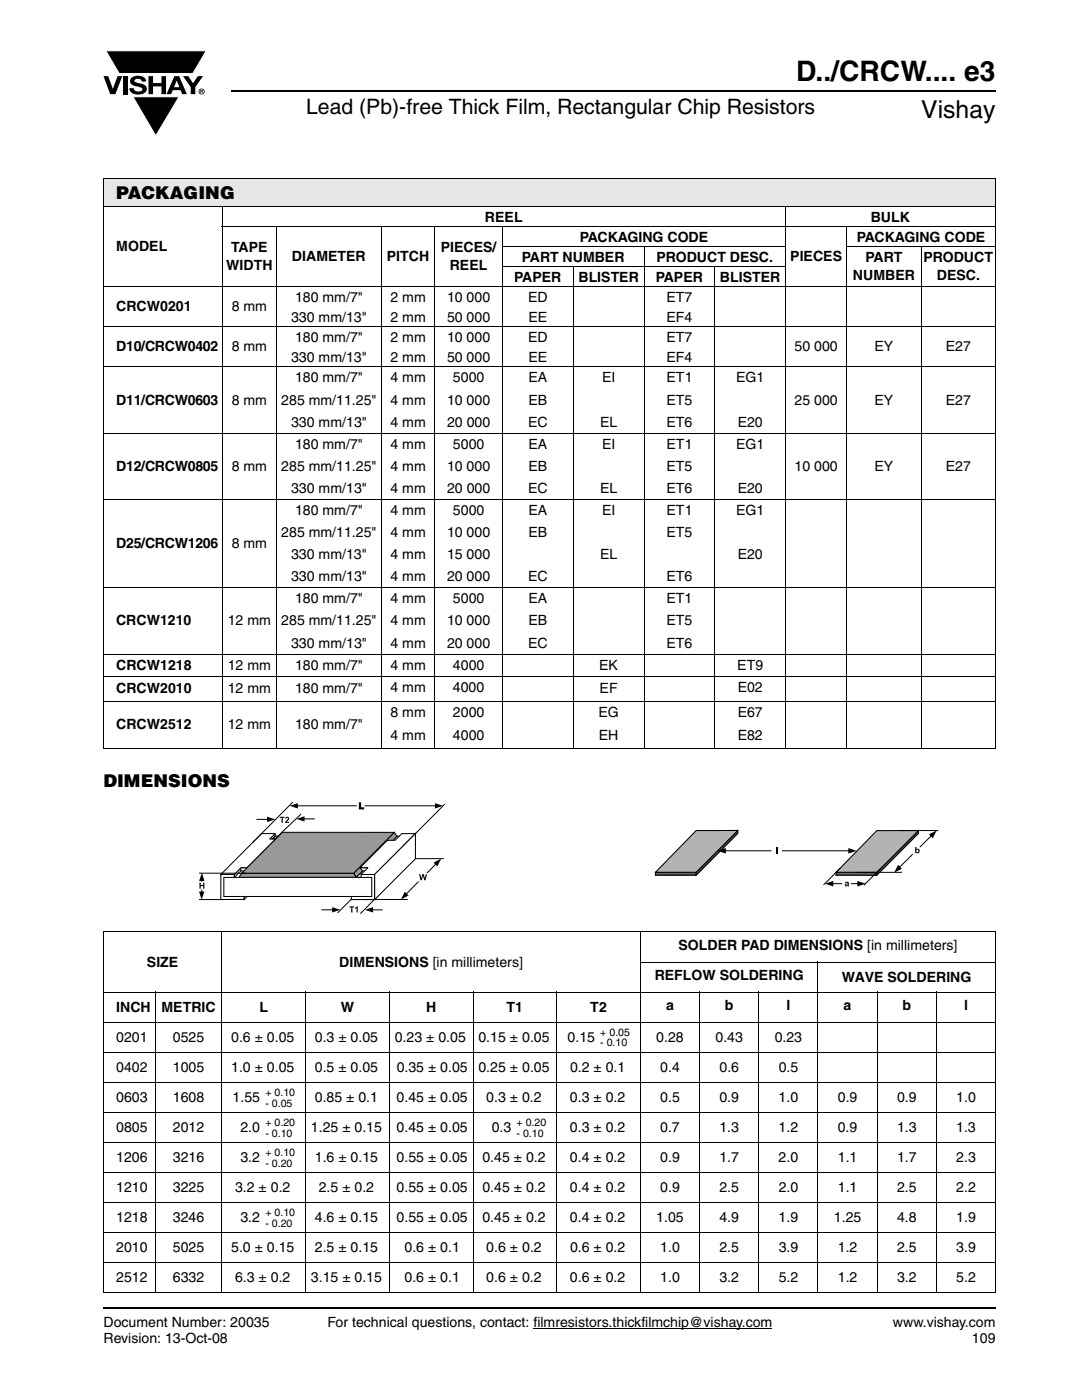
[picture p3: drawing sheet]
<svg xmlns="http://www.w3.org/2000/svg" width="216mm" height="279mm" viewBox="0 0 216 279" stroke-linecap="round" stroke-linejoin="round" font-family="sans-serif">
<path d="M106.4 265.1h47.7" fill="none" stroke="#000" stroke-width=".2"/>
<path d="M20.6 10.1h20.7v17.2h-20.7z" fill="#fff"/>
<g fill="#000">
<path d="M20.6 15.2h1l.9 2.5 1-2.5h.9l-1.4 3.6h-1zM21.1 10.1h20.1l-2.7 4.6h-14.7zM24.6 15.2h.9v3.6h-.9zM26.3 15.5a2.1 2.1 0 0 1 2.8 .3l.1 .5h-.9a.79 .79 0 0 0-.7-.6 .79 .79 0 0 0-.8 .4l.3 .3 1 .3a1.08 1.08 0 0 1 1.2 1 1.08 1.08 0 0 1-1.1 1.1 1.73 1.73 0 0 1-2.4-1.2h.9a.96 .96 0 0 0 .8 .7 .96 .96 0 0 0 .9-.5 1.31 1.31 0 0 0-1.2-.6 1.03 1.03 0 0 1-1.1-.5 1.03 1.03 0 0 1 .2-1.2zM29.6 15.2h.9v1.4h1.7v-1.4h.9v3.6h-.9v-1.6h-1.7v1.6h-.9zM26.5 19.3h9.2l-4.6 7.8zM36.5 15.2h1.1l.9 1.4 1-1.4h1l-1.5 2.2v1.4h-.9v-1.4zM20.5 260.8h.1v.4h-.1z"/>
<path d="M35.3 16.1l-.6 1.3h1.1zM34.8 15.2h.9l1.6 3.6h-1l-.3-.8h-1.5l-.3 .8h-1z"/>
<path d="M40.1 18v.2h.2v-.1zM40 17.9l.4 .1 .1 .1-.2 .2 .2 .3-.3-.3-.1 .3h-.1zM39.8 18.3a.46 .46 0 0 0 .9 0 .46 .46 0 0 0-.9 0zM39.6 18.3a.6 .6 0 0 1 1.2 0 .6 .6 0 0 1-1.2 0z"/>
</g>
<path d="M21.1 10.1h20.1l-2.7 4.6h-14.7zM26.5 19.3h9.2l-4.6 7.8z" fill="none" stroke="#fff" stroke-width=".2"/>
<path d="M46.1 18.2h152.5M20.6 261h178.2" fill="none" stroke="#000" stroke-width=".36"/>
<path d="M20.6 35.7h178v5.5h-178z" fill="#e6e6e6"/>
<g fill="none" stroke="#000" stroke-width=".2">
<path d="M20.6 35.7h178.1M20.6 35.8v113.5M198.6 35.8v113.5M20.6 41.2h178.1M20.6 57.2h178.1M44.2 45.2h154.5M44.3 41.1v108.3M55.2 45.1v104.3M76.1 45.1v104.3M86.7 45.1v104.3M100.2 49.2h56.6M100.2 53.2h56.6"/>
<path d="M100.3 45.1v104.3M114.4 53.1v96.3M128.5 49.1v100.3M142.6 53.1v96.3M156.8 41.1v108.3M168.9 49.2h29.8M169 45.1v104.3M183.8 49.1v100.3M20.6 65.2h178.1M20.6 73.2h178.1M20.6 86.4h178.1M20.6 99.7h178.1"/>
<path d="M20.6 117.3h178.1M20.6 130.5h178.1M20.6 134.9h178.1M20.6 139.9h178.1M20.6 149.4h178.1M20.6 186h178.1M20.6 198h178.1M20.6 186.1v71.8M31 197.9v60.2M44.3 185.9v72.2M61 197.9v60.2M77.7 197.9v60.2"/>
<path d="M94.4 197.9v60.2M111.1 197.9v60.2M127.7 192h71M127.8 185.9v72.2M139.6 197.9v60.2M151.4 197.9v60.2M163.2 191.9v66.2M175 197.9v60.2M186.8 197.9v60.2M198.6 186.1v71.8M20.6 204h178.1M20.6 210h178.1"/>
<path d="M20.6 216h178.1M20.6 222h178.1M20.6 228h178.1M20.6 234h178.1M20.6 240h178.1M20.6 246h178.1M20.6 252h178.1M20.6 258h178.1"/>
</g>
<path d="M39.5 160h49.3v22.4h-49.3z" fill="#fff"/>
<path d="M71.3 178.3l-3.9 3.9M75.8 178.4l-3.9 4M64.1 181.6h2.4M74.2 181.6h2.2" fill="none" stroke="#000" stroke-width=".2"/>
<path d="M66.3 181l1.6 .6-1.6 .5zM72.8 181.6l1.7-.6v1.1z" fill="#000"/>
<path d="M78.7 166.1l.6 .8-8.2 8.2-.5-.8z" fill-rule="evenodd" fill="#999"/>
<path d="M78.7 166.1l.6 .8-8.2 8.2-.5-.8z" fill="none" stroke="#000" stroke-width=".2"/>
<path d="M44.1 174.5h2.7v4.4h1.9v.6h-4.6z" fill-rule="evenodd" fill="#fff"/>
<path d="M44.1 174.5h2.7v4.4h1.9v.6h-4.6z" fill="none" stroke="#000" stroke-width=".2"/>
<path d="M79.2 166.9h1l-8.1 8.2h-1z" fill-rule="evenodd" fill="#fff"/>
<path d="M79.2 166.9h1l-8.1 8.2h-1z" fill="none" stroke="#000" stroke-width=".2"/>
<path d="M71.8 173.2h1.6v.6h-1z" fill-rule="evenodd" fill="#fff"/>
<path d="M71.8 173.2h1.6v.6h-1z" fill="none" stroke="#000" stroke-width=".2"/>
<path d="M72.1 174.5h2.7v5h-4.7v-.6h2z" fill-rule="evenodd" fill="#fff"/>
<path d="M72.1 174.5h2.7v5h-4.7v-.6h2z" fill="none" stroke="#000" stroke-width=".2"/>
<path d="M48.2 174.3h22.4l.5 .8h-23.4z" fill-rule="evenodd" fill="#999"/>
<path d="M48.2 174.3h22.4l.5 .8h-23.4zM54.9 166.9h.7l-.6 .6h-.7z" fill="none" stroke="#000" stroke-width=".2"/>
<path d="M77.3 167.7h1.5l1.4-1.3h2.7l-8.1 8.1h-2.7l1.3-1.3h-1.5z" fill-rule="evenodd" fill="#fff"/>
<path d="M77.3 167.7h1.5l1.4-1.3h2.7l-8.1 8.1h-2.7l1.3-1.3h-1.5z" fill="none" stroke="#000" stroke-width=".2"/>
<path d="M48.7 178.9h.6l-.6 .6z" fill="#fff"/>
<path d="M48.7 178.9h.6l-.6 .6zM54.9 166.4v.5l-8.1 8.2v-.6z" fill="none" stroke="#000" stroke-width=".2"/>
<path d="M48 173.2h1.3v.6h-1.3z" fill-rule="evenodd" fill="#fff"/>
<path d="M48 173.2h1.3v.6h-1.3z" fill="none" stroke="#000" stroke-width=".2"/>
<path d="M52.2 166.4h2.7l-1.1 1.1h1.2l-5.7 5.7h-1.2l-1.3 1.3h-2.7z" fill-rule="evenodd" fill="#fff"/>
<path d="M52.2 166.4h2.7l-1.1 1.1h1.2l-5.7 5.7h-1.2l-1.3 1.3h-2.7z" fill="none" stroke="#000" stroke-width=".2"/>
<path d="M56.3 166.1h22.4l-8.1 8.2h-22.4z" fill-rule="evenodd" fill="#999"/>
<path d="M39.7 179.5h5.4M39.7 174.3h9.5M40.3 175.6l-.1 2.5M51.2 163.5h2.3M56.3 166.1h22.4l-8.1 8.2h-22.4zM58.4 160.1l-7.9 8M59.2 160.8h27.8M60.1 162.4l-5.5 5.3M60.5 163.4h2.3M88.8 160.5l-8.4 8.3" fill="none" stroke="#000" stroke-width=".2"/>
<path d="M39.7 177.9h1.1l-.6 1.7zM40.3 174.2l.5 1.6h-1.1zM53.3 163l1.6 .5-1.6 .6zM57.8 160.8l1.6-.5v1.1zM59.1 163.4l1.7-.5v1.1zM86.8 160.3l1.6 .5-1.6 .6z" fill="#000"/>
<path d="M71.3 160.1h1.4v1.5h-1.4z" fill="#fff"/>
<path d="M71.3 160.1h1.4v1.5h-1.4z" fill="none" stroke="#fff" stroke-width=".2"/>
<path d="M71.7 160.2h.3v1h.6v.2h-.9z" fill-rule="evenodd" fill="#000"/>
<path d="M71.7 160.2h.3v1h.6v.2h-.9z" fill="none" stroke="#000" stroke-width=".2"/>
<path d="M39.5 176.1h1.4v1.3h-1.4z" fill="#fff"/>
<path d="M39.5 176.1h1.4v1.3h-1.4z" fill="none" stroke="#fff" stroke-width=".2"/>
<g fill="#000">
<path d="M80.8 178l.7 .7-1.5 .8zM86.5 172.1l1.5-.7-.7 1.5z"/>
<path d="M39.8 176.1h.2v.5h.5v-.5h.3v1.3h-.3v-.6h-.5v.6h-.2z" fill-rule="evenodd"/>
</g>
<path d="M72.6 179.5h8.8M80.7 171.4h7.9M87 172.4l-6 6.1" fill="none" stroke="#000" stroke-width=".2"/>
<path d="M83.5 174.3h1.9v1.5h-1.9z" fill="#fff"/>
<path d="M83.5 174.3h1.9v1.5h-1.9z" fill="none" stroke="#fff" stroke-width=".2"/>
<path d="M74.8 174.5l8.1-8.1v5l-8.1 8.1z" fill-rule="evenodd" fill="#fff"/>
<path d="M74.8 174.5l8.1-8.1v5l-8.1 8.1z" fill="none" stroke="#000" stroke-width=".2"/>
<path d="M44.7 175.1h29.5v3.8h-29.5z" fill="#fff"/>
<path d="M44.7 175.1h29.5v3.8h-29.5z" fill="none" stroke="#000" stroke-width=".2"/>
<g fill="#000">
<path d="M55.8 163h1v.2h-.4v1h-.2v-1h-.4z" fill-rule="evenodd"/>
<path d="M57 163.1a.45 .45 0 0 1 .7 .3 .45 .45 0 0 1-.4 .5l.4 .1v.2h-.8v-.2a.67 .67 0 0 0 .5-.8l-.5 .2z" fill-rule="evenodd"/>
<path d="M83.6 174.5h.3l.1 .8 .3-.8h.3l.2 .8 .2-.8h.2l-.3 1.2h-.2l-.3-.9-.2 .9h-.3z" fill-rule="evenodd"/>
<path d="M69.7 180.9h1v.2h-.4v1h-.2v-1h-.4z" fill-rule="evenodd"/>
<path d="M70.9 181.2l.5-.3v1.2h-.2v-.9l-.3 .2z" fill-rule="evenodd"/>
</g>
<path d="M130.6 165.5h56.7v11.4h-56.7z" fill="#fff"/>
<path d="M174.9 166.3h8.4l-8.3 8.4h-8.2z" fill="none" stroke="#000" stroke-width=".2"/>
<path d="M166.8 174.1h8.2v.6h-8.2z" fill="#666"/>
<path d="M166.8 174.1h8.1v.5h-8.1z" fill="none" stroke="#000" stroke-width=".21"/>
<path d="M183.3 165.8v.5l-8.3 8.4v-.6z" fill-rule="evenodd" fill="#666"/>
<path d="M183.3 165.8v.5l-8.4 8.4v-.6z" fill="none" stroke="#000" stroke-width=".21"/>
<path d="M175 165.8h8.3l-8.3 8.3h-8.1z" fill-rule="evenodd" fill="#b3b3b3"/>
<path d="M174.9 165.8l8.4-.1-8.3 8.4h-8.2z" fill="none" stroke="#000" stroke-width=".21"/>
<path d="M166 176.4h5.3M167.7 173.2l-3.4 3.4M171 174.1h9M175.8 173.2l-3.4 3.4M179.3 165.8h7.9M185.9 166.7l-6.5 6.5" fill="none" stroke="#000" stroke-width=".2"/>
<path d="M164.6 176.4l1.7-.6v1.1zM171.1 175.8l1.6 .6-1.6 .5zM179.2 172.6l.8 .8-1.6 .8zM185.3 166.5l1.6-.8-.8 1.6z" fill="#000"/>
<path d="M168.1 176h1.6v.7h-1.6z" fill="#fff"/>
<path d="M168.1 176h1.6v.7h-1.6z" fill="none" stroke="#fff" stroke-width=".2"/>
<path d="M182.2 169.1h1.3v1.4h-1.3z" fill="#fff"/>
<path d="M182.2 169.1h1.3v1.4h-1.3z" fill="none" stroke="#fff" stroke-width=".2"/>
<path d="M138.9 166.3h8.3l-8.3 8.3h-8.1z" fill="none" stroke="#000" stroke-width=".2"/>
<path d="M130.8 174.1h8.1v.5h-8.1z" fill="#666"/>
<path d="M130.8 174.1h8.1v.5h-8.1z" fill="none" stroke="#000" stroke-width=".21"/>
<path d="M147.2 165.7v.6l-8.3 8.3v-.5z" fill-rule="evenodd" fill="#666"/>
<path d="M147.2 165.7v.6l-8.3 8.3v-.5z" fill="none" stroke="#000" stroke-width=".21"/>
<path d="M138.9 165.8l8.3-.1-8.3 8.4h-8.1z" fill-rule="evenodd" fill="#b3b3b3"/>
<path d="M138.9 165.8l8.3-.1-8.3 8.4h-8.1z" fill="none" stroke="#000" stroke-width=".21"/>
<path d="M144.6 169.8h24.9" fill="none" stroke="#000" stroke-width=".2"/>
<path d="M143.2 169.8l1.6-.5v1zM169.3 169.3l1.6 .5-1.6 .5z" fill="#000"/>
<path d="M154 169.2h1.9v1.3h-1.9z" fill="#fff"/>
<path d="M154 169.2h1.9v1.3h-1.9z" fill="none" stroke="#fff" stroke-width=".2"/>
<path d="M155 169.1h.2v1.3h-.2z" fill="#000"/>
<g fill="#000">
<path d="M168.9 176.5v.2h.1l.1-.2zM168.7 176a.38 .38 0 0 1 .4 0 .38 .38 0 0 1 .3 .3v.6l-.2-.1a.32 .32 0 0 1-.5 .1 .32 .32 0 0 1-.1-.4 .32 .32 0 0 1 .4-.2l.1-.1h-.5z" fill-rule="evenodd"/>
<path d="M182.9 169.6a.26 .26 0 0 0 0 .4 .26 .26 0 0 0 .3 .1v-.5zM182.6 169h.3v.5a.42 .42 0 0 1 .5 .1 .42 .42 0 0 1 0 .5 .42 .42 0 0 1-.6 .1v.1h-.2z" fill-rule="evenodd"/>
</g>
<text font-size="5.6" x="158.8" y="16.1">D../CRCW.... e3</text>
<text font-size="4.9" x="183.8" y="23.6">Vishay</text>
<text font-size="4.2" x="61.1" y="22.8">Lead (Pb)-free Thick Film, Rectangular Chip Resistors</text>
<g font-size="3.5">
<text x="23.2" y="39.7">PACKAGING</text>
<text x="20.6" y="157">DIMENSIONS</text>
</g>
<g font-size="2.8">
<text x="96.8" y="44.3">REEL</text>
<text x="173.8" y="44.3">BULK</text>
<text x="23.2" y="50.1">MODEL</text>
<text x="45.1" y="53.9">WIDTH</text>
<text x="46.1" y="50.4">TAPE</text>
<text x="58.3" y="52.1">DIAMETER</text>
<text x="77.2" y="52.1">PITCH</text>
<text x="87.9" y="50.4">PIECES/</text>
<text x="89.7" y="53.9">REEL</text>
<text x="104.1" y="52.3">PART NUMBER</text>
<text x="115.7" y="48.3">PACKAGING CODE</text>
<text x="131" y="52.3">PRODUCT DESC.</text>
<text x="157.7" y="52.1">PIECES</text>
<text x="171" y="48.3">PACKAGING CODE</text>
<text x="172.7" y="52.3">PART</text>
<text x="184.3" y="52.3">PRODUCT</text>
<text x="102.6" y="56.3">PAPER</text>
<text x="115.4" y="56.3">BLISTER</text>
<text x="130.9" y="56.3">PAPER</text>
<text x="143.7" y="56.3">BLISTER</text>
<text x="170.2" y="55.9">NUMBER</text>
<text x="186.9" y="55.9">DESC.</text>
<text x="23.2" y="62.1">CRCW0201</text>
<text x="46.2" y="62.1">8 mm</text>
<text x="58.1" y="64.3">330 mm/13&quot;</text>
<text x="58.9" y="60.3">180 mm/7&quot;</text>
<text x="77.9" y="60.3">2 mm</text>
<text x="77.9" y="64.3">2 mm</text>
<text x="89.2" y="64.3">50 000</text>
<text x="89.2" y="60.3">10 000</text>
<text x="105.4" y="60.3">ED</text>
<text x="105.5" y="64.3">EE</text>
<text x="133" y="60.3">ET7</text>
<text x="133" y="64.3">EF4</text>
<text x="23.2" y="70.1">D10/CRCW0402</text>
<text x="46.2" y="70.1">8 mm</text>
<text x="58.9" y="68.3">180 mm/7&quot;</text>
<text x="77.9" y="68.3">2 mm</text>
<text x="89.2" y="68.3">10 000</text>
<text x="105.4" y="68.3">ED</text>
<text x="133" y="68.3">ET7</text>
<text x="158.5" y="70.1">50 000</text>
<text x="174.5" y="70.1">EY</text>
<text x="188.7" y="70.1">E27</text>
<text x="58.1" y="72.3">330 mm/13&quot;</text>
<text x="58.9" y="76.3">180 mm/7&quot;</text>
<text x="77.9" y="72.3">2 mm</text>
<text x="77.9" y="76.3">4 mm</text>
<text x="89.2" y="72.3">50 000</text>
<text x="90.4" y="76.3">5000</text>
<text x="105.5" y="72.3">EE</text>
<text x="105.5" y="76.3">EA</text>
<text x="120.1" y="76.3">EI</text>
<text x="133" y="72.3">EF4</text>
<text x="133" y="76.3">ET1</text>
<text x="146.9" y="76.3">EG1</text>
<text x="23.2" y="80.7">D11/CRCW0603</text>
<text x="46.2" y="80.7">8 mm</text>
<text x="56.1" y="80.7">285 mm/11.25&quot;</text>
<text x="77.9" y="80.7">4 mm</text>
<text x="89.2" y="80.7">10 000</text>
<text x="105.5" y="80.7">EB</text>
<text x="133" y="80.7">ET5</text>
<text x="158.5" y="80.7">25 000</text>
<text x="174.5" y="80.7">EY</text>
<text x="188.7" y="80.7">E27</text>
<text x="58.1" y="85.1">330 mm/13&quot;</text>
<text x="58.9" y="89.6">180 mm/7&quot;</text>
<text x="77.9" y="85.1">4 mm</text>
<text x="77.9" y="89.6">4 mm</text>
<text x="89.2" y="85.1">20 000</text>
<text x="90.4" y="89.6">5000</text>
<text x="105.4" y="85.1">EC</text>
<text x="105.5" y="89.6">EA</text>
<text x="119.7" y="85.1">EL</text>
<text x="120.1" y="89.6">EI</text>
<text x="133" y="85.1">ET6</text>
<text x="133" y="89.6">ET1</text>
<text x="146.9" y="89.6">EG1</text>
<text x="147.2" y="85.1">E20</text>
<text x="23.2" y="94">D12/CRCW0805</text>
<text x="46.2" y="94">8 mm</text>
<text x="56.1" y="94">285 mm/11.25&quot;</text>
<text x="77.9" y="94">4 mm</text>
<text x="89.2" y="94">10 000</text>
<text x="105.5" y="94">EB</text>
<text x="133" y="94">ET5</text>
<text x="158.5" y="94">10 000</text>
<text x="174.5" y="94">EY</text>
<text x="188.7" y="94">E27</text>
<text x="58.1" y="98.4">330 mm/13&quot;</text>
<text x="77.9" y="98.4">4 mm</text>
<text x="89.2" y="98.4">20 000</text>
<text x="105.4" y="98.4">EC</text>
<text x="119.7" y="98.4">EL</text>
<text x="133" y="98.4">ET6</text>
<text x="147.2" y="98.4">E20</text>
<text x="56.1" y="107.2">285 mm/11.25&quot;</text>
<text x="58.9" y="102.8">180 mm/7&quot;</text>
<text x="77.9" y="107.2">4 mm</text>
<text x="77.9" y="102.8">4 mm</text>
<text x="89.2" y="107.2">10 000</text>
<text x="90.4" y="102.8">5000</text>
<text x="105.5" y="107.2">EB</text>
<text x="105.5" y="102.8">EA</text>
<text x="120.1" y="102.8">EI</text>
<text x="133" y="107.2">ET5</text>
<text x="133" y="102.8">ET1</text>
<text x="146.9" y="102.8">EG1</text>
<text x="23.2" y="109.4">D25/CRCW1206</text>
<text x="46.2" y="109.4">8 mm</text>
<text x="58.1" y="111.6">330 mm/13&quot;</text>
<text x="77.9" y="111.6">4 mm</text>
<text x="89.2" y="111.6">15 000</text>
<text x="119.7" y="111.6">EL</text>
<text x="147.2" y="111.6">E20</text>
<text x="58.1" y="116">330 mm/13&quot;</text>
<text x="77.9" y="116">4 mm</text>
<text x="89.2" y="116">20 000</text>
<text x="105.4" y="116">EC</text>
<text x="133" y="116">ET6</text>
<text x="23.2" y="124.8">CRCW1210</text>
<text x="45.4" y="124.8">12 mm</text>
<text x="56.1" y="124.8">285 mm/11.25&quot;</text>
<text x="58.9" y="120.4">180 mm/7&quot;</text>
<text x="77.9" y="120.4">4 mm</text>
<text x="77.9" y="124.8">4 mm</text>
<text x="89.2" y="124.8">10 000</text>
<text x="90.4" y="120.4">5000</text>
<text x="105.5" y="124.8">EB</text>
<text x="105.5" y="120.4">EA</text>
<text x="133" y="124.8">ET5</text>
<text x="133" y="120.4">ET1</text>
<text x="58.1" y="129.2">330 mm/13&quot;</text>
<text x="77.9" y="129.2">4 mm</text>
<text x="89.2" y="129.2">20 000</text>
<text x="105.4" y="129.2">EC</text>
<text x="133" y="129.2">ET6</text>
<text x="23.2" y="133.6">CRCW1218</text>
<text x="45.4" y="133.6">12 mm</text>
<text x="58.9" y="133.6">180 mm/7&quot;</text>
<text x="77.9" y="133.6">4 mm</text>
<text x="90.4" y="133.6">4000</text>
<text x="119.6" y="133.6">EK</text>
<text x="147.1" y="133.6">ET9</text>
<text x="23.2" y="138.3">CRCW2010</text>
<text x="45.4" y="138.3">12 mm</text>
<text x="58.9" y="138.3">180 mm/7&quot;</text>
<text x="77.9" y="138">4 mm</text>
<text x="77.9" y="143.1">8 mm</text>
<text x="90.4" y="138">4000</text>
<text x="90.4" y="143.1">2000</text>
<text x="119.4" y="143.1">EG</text>
<text x="119.7" y="138.3">EF</text>
<text x="147.2" y="138">E02</text>
<text x="147.2" y="143.1">E67</text>
<text x="23.2" y="145.6">CRCW2512</text>
<text x="45.4" y="145.6">12 mm</text>
<text x="58.9" y="145.6">180 mm/7&quot;</text>
<text x="77.9" y="147.8">4 mm</text>
<text x="90.4" y="147.8">4000</text>
<text x="119.5" y="147.8">EH</text>
<text x="147.2" y="147.8">E82</text>
<text x="135.4" y="189.7">SOLDER PAD DIMENSIONS [in millimeters]</text>
<text x="29.3" y="192.9">SIZE</text>
<text x="67.7" y="192.9">DIMENSIONS [in millimeters]</text>
<text x="130.6" y="195.6">REFLOW SOLDERING</text>
<text x="168" y="195.9">WAVE SOLDERING</text>
<text x="23.2" y="201.9">INCH</text>
<text x="32.2" y="201.9">METRIC</text>
<text x="51.8" y="201.9">L</text>
<text x="68" y="201.9">W</text>
<text x="85" y="201.9">H</text>
<text x="101.1" y="201.9">T1</text>
<text x="117.8" y="201.9">T2</text>
<text x="132.9" y="201.7">a</text>
<text x="144.6" y="201.7">b</text>
<text x="156.9" y="201.7">l</text>
<text x="168.3" y="201.7">a</text>
<text x="180.1" y="201.7">b</text>
<text x="192.4" y="201.7">l</text>
<text x="23.2" y="207.9">0201</text>
<text x="34.5" y="207.9">0525</text>
<text x="46.1" y="207.9">0.6 ± 0.05</text>
<text x="62.8" y="207.9">0.3 ± 0.05</text>
<text x="78.8" y="207.9">0.23 ± 0.05</text>
<text x="95.5" y="207.9">0.15 ± 0.05</text>
<text x="113.3" y="207.9">0.15</text>
<text x="131" y="207.9">0.28</text>
<text x="142.8" y="207.9">0.43</text>
<text x="154.6" y="207.9">0.23</text>
<text x="23.2" y="213.9">0402</text>
<text x="34.5" y="213.9">1005</text>
<text x="46.1" y="213.9">1.0 ± 0.05</text>
<text x="62.8" y="213.9">0.5 ± 0.05</text>
<text x="79.2" y="213.9">0.35 ± 0.05</text>
<text x="95.5" y="213.9">0.25 ± 0.05</text>
<text x="113.7" y="213.9">0.2 ± 0.1</text>
<text x="131.8" y="213.9">0.4</text>
<text x="143.6" y="213.9">0.6</text>
<text x="155.4" y="213.9">0.5</text>
<text x="23.2" y="219.9">0603</text>
<text x="34.5" y="219.9">1608</text>
<text x="46.4" y="219.9">1.55</text>
<text x="62.8" y="219.9">0.85 ± 0.1</text>
<text x="79.1" y="219.9">0.45 ± 0.05</text>
<text x="97" y="219.9">0.3 ± 0.2</text>
<text x="113.7" y="219.9">0.3 ± 0.2</text>
<text x="131.7" y="219.9">0.5</text>
<text x="143.6" y="219.9">0.9</text>
<text x="155.4" y="219.9">1.0</text>
<text x="167.2" y="219.9">0.9</text>
<text x="179" y="219.9">0.9</text>
<text x="190.8" y="219.9">1.0</text>
<text x="23.2" y="225.9">0805</text>
<text x="34.5" y="225.9">2012</text>
<text x="48" y="225.9">2.0</text>
<text x="62" y="225.9">1.25 ± 0.15</text>
<text x="79.1" y="225.9">0.45 ± 0.05</text>
<text x="98.1" y="225.9">0.3</text>
<text x="113.7" y="225.9">0.3 ± 0.2</text>
<text x="131.7" y="225.9">0.7</text>
<text x="143.6" y="225.9">1.3</text>
<text x="155.4" y="225.9">1.2</text>
<text x="167.2" y="225.9">0.9</text>
<text x="179" y="225.9">1.3</text>
<text x="190.8" y="225.9">1.3</text>
<text x="23.2" y="231.9">1206</text>
<text x="34.5" y="231.9">3216</text>
<text x="48" y="231.9">3.2</text>
<text x="62.8" y="231.9">1.6 ± 0.15</text>
<text x="79.1" y="231.9">0.55 ± 0.05</text>
<text x="96.2" y="231.9">0.45 ± 0.2</text>
<text x="113.7" y="231.9">0.4 ± 0.2</text>
<text x="131.7" y="231.9">0.9</text>
<text x="143.6" y="231.9">1.7</text>
<text x="155.4" y="231.9">2.0</text>
<text x="167.2" y="231.9">1.1</text>
<text x="179" y="231.9">1.7</text>
<text x="190.8" y="231.9">2.3</text>
<text x="23.2" y="237.9">1210</text>
<text x="34.5" y="237.9">3225</text>
<text x="46.9" y="237.9">3.2 ± 0.2</text>
<text x="63.6" y="237.9">2.5 ± 0.2</text>
<text x="79.1" y="237.9">0.55 ± 0.05</text>
<text x="96.3" y="237.9">0.45 ± 0.2</text>
<text x="113.7" y="237.9">0.4 ± 0.2</text>
<text x="131.7" y="237.9">0.9</text>
<text x="143.6" y="237.9">2.5</text>
<text x="155.4" y="237.9">2.0</text>
<text x="167.2" y="237.9">1.1</text>
<text x="179" y="237.9">2.5</text>
<text x="190.8" y="237.9">2.2</text>
<text x="23.2" y="243.9">1218</text>
<text x="34.5" y="243.9">3246</text>
<text x="48" y="243.9">3.2</text>
<text x="62.8" y="243.9">4.6 ± 0.15</text>
<text x="79.1" y="243.9">0.55 ± 0.05</text>
<text x="96.2" y="243.9">0.45 ± 0.2</text>
<text x="113.7" y="243.9">0.4 ± 0.2</text>
<text x="131" y="243.9">1.05</text>
<text x="143.6" y="243.9">4.9</text>
<text x="155.4" y="243.9">1.9</text>
<text x="166.4" y="243.9">1.25</text>
<text x="179" y="243.9">4.8</text>
<text x="190.8" y="243.9">1.9</text>
<text x="23.2" y="249.9">2010</text>
<text x="34.5" y="249.9">5025</text>
<text x="46.1" y="249.9">5.0 ± 0.15</text>
<text x="62.8" y="249.9">2.5 ± 0.15</text>
<text x="80.7" y="249.9">0.6 ± 0.1</text>
<text x="97" y="249.9">0.6 ± 0.2</text>
<text x="113.7" y="249.9">0.6 ± 0.2</text>
<text x="131.7" y="249.9">1.0</text>
<text x="143.6" y="249.9">2.5</text>
<text x="155.4" y="249.9">3.9</text>
<text x="167.2" y="249.9">1.2</text>
<text x="179" y="249.9">2.5</text>
<text x="190.8" y="249.9">3.9</text>
<text x="23.2" y="255.9">2512</text>
<text x="34.5" y="255.9">6332</text>
<text x="46.9" y="255.9">6.3 ± 0.2</text>
<text x="62" y="255.9">3.15 ± 0.15</text>
<text x="80.7" y="255.9">0.6 ± 0.1</text>
<text x="97" y="255.9">0.6 ± 0.2</text>
<text x="113.7" y="255.9">0.6 ± 0.2</text>
<text x="131.7" y="255.9">1.0</text>
<text x="143.6" y="255.9">3.2</text>
<text x="155.4" y="255.9">5.2</text>
<text x="167.2" y="255.9">1.2</text>
<text x="179" y="255.9">3.2</text>
<text x="190.8" y="255.9">5.2</text>
<text x="20.6" y="264.9">Document Number: 20035</text>
<text x="20.6" y="268.1">Revision: 13-Oct-08</text>
<text x="65.3" y="264.9">For technical questions, contact: filmresistors.thickfilmchip@vishay.com</text>
<text x="178.2" y="264.9">www.vishay.com</text>
<text x="194" y="268.1">109</text>
</g>
<g font-size="2.1">
<text x="119.8" y="206.7">+ 0.05</text>
<text x="119.8" y="208.9">- 0.10</text>
<text x="53" y="218.7">+ 0.10</text>
<text x="53" y="220.9">- 0.05</text>
<text x="53" y="224.7">+ 0.20</text>
<text x="53" y="226.9">- 0.10</text>
<text x="103.1" y="224.7">+ 0.20</text>
<text x="103.1" y="226.9">- 0.10</text>
<text x="53" y="230.7">+ 0.10</text>
<text x="53" y="232.9">- 0.20</text>
<text x="53" y="242.7">+ 0.10</text>
<text x="53" y="244.9">- 0.20</text>
</g>
</svg>
